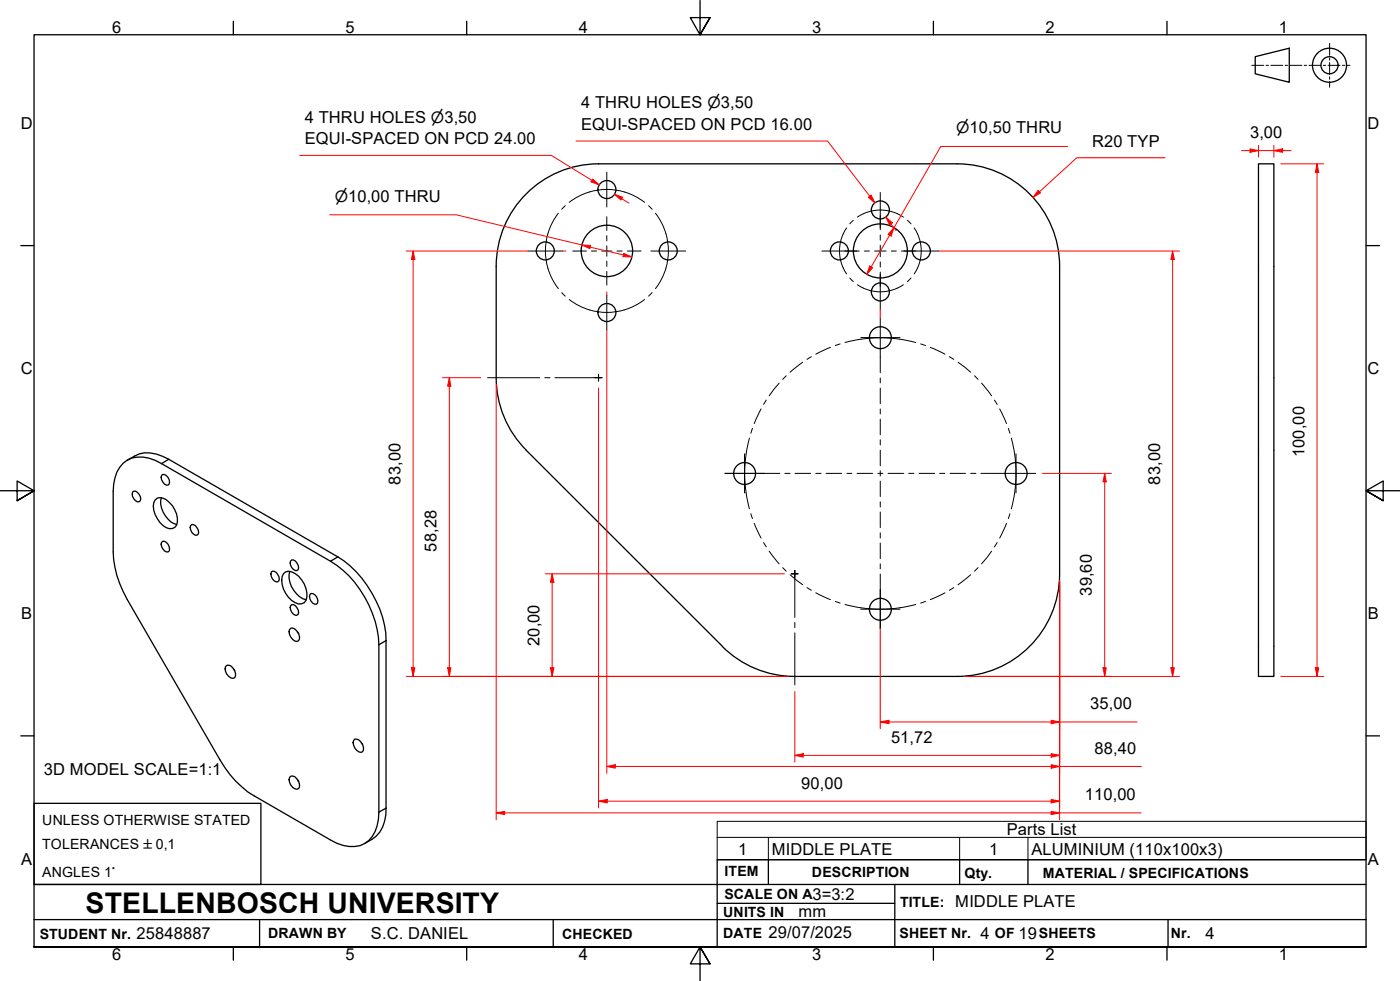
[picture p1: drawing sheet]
<svg xmlns="http://www.w3.org/2000/svg" width="410mm" height="287mm" viewBox="0 0 410 287" stroke-linecap="round" stroke-linejoin="round" font-family="sans-serif">
<!-- layer: Visible Edges(ISO) -->
<g fill="none" stroke="#000" stroke-width=".38">
<path d="M175.3 48h105a30 30 0 0 1 30 30v90a30 30 0 0 1-30 30h-47.6a30 30 0 0 1-21.2-8.8M175.3 48a30 30 0 0 0-30 30v32.6a30 30 0 0 0 8.8 21.2M368.5 48h4.5v150h-4.5zM36.1 135.6a8.5 8.5 0 0 1 9.4-.8l51.3 29.5a31.1 31.1 0 0 1 14.1 24.4v49.1a10.1 10.1 0 0 1-4.1 9.1 10 10 0 0 1-10-1l-22.4-13a28 28 0 0 1-10-10.5l-27.1-46.9a29 29 0 0 1-4.2-13.9v-17.8a11.8 11.8 0 0 1 3-8.2zM37.3 134.7a9.2 9.2 0 0 1 8.5-1.8l3.6 1.5 49.5 28.6a31.5 31.5 0 0 1 14.1 24.5v49.1a10 10 0 0 1-6.2 10.3M47.3 139.1l.4-.2a2.01 2.01 0 0 1 1.5 3.1 2.28 2.28 0 0 1-1.9-2.9zM154.1 131.8l57.4 57.4M38.8 144l.4-.2a2.26 2.26 0 0 1 1.9 2.8l-.4 .3a2.28 2.28 0 0 1-1.9-2.9zM45.4 146.4a2.34 2.34 0 0 1 3.2-.1 7.2 7.2 0 0 1 3.1 7.4 2.17 2.17 0 0 1-3.1 .7 7.7 7.7 0 0 1-3.6-7.3zM47.2 145.7a7 7 0 0 0 4.6 7.9M47.3 158.8l.4-.4a2.2 2.2 0 0 1 1.8 2.9l-.3 .3a2.26 2.26 0 0 1-1.9-2.8zM55.8 153.9l.3-.3a2.26 2.26 0 0 1 1.9 2.8l-.3 .3a2.18 2.18 0 0 1-1.9-2.8z"/>
<path d="M79.4 167.5l.4-.3a2.26 2.26 0 0 1 1.9 2.8l-.4 .3a2.2 2.2 0 0 1-1.9-2.8zM83 168a2.34 2.34 0 0 1 3.4-.1 7.3 7.3 0 0 1 3.2 7.8 2.18 2.18 0 0 1-3.2 .7 7.6 7.6 0 0 1-3.8-7.6zM84.8 167.3a7.2 7.2 0 0 0 4.9 8.3M85.1 164.2l.3-.3a2.28 2.28 0 0 1 1.9 2.9l-.4 .2a2.18 2.18 0 0 1-1.8-2.8zM85.1 177.3l.3-.3a2.26 2.26 0 0 1 1.9 2.8l-.4 .3a2.18 2.18 0 0 1-1.8-2.8zM90.7 174l.4-.2a2 2 0 0 1 1.5 3.1 2.19 2.19 0 0 1-1.9-2.9zM66 195.1l.4-.3a2.56 2.56 0 0 1 2.3 3.6 1.76 1.76 0 0 1-2.3-1l-.4-.9zM68.3 195.7l.4 .7M84.8 184.3l.4-.4a2.42 2.42 0 0 1 2.5 2.4l-.3 1.2a1.63 1.63 0 0 1-2.2-1l-.4-.7zM87.1 184.9l.3 .6M103.9 216.4a2.65 2.65 0 0 1 2.3 3.6 1.73 1.73 0 0 1-2.3-1 1.86 1.86 0 0 1 0-2.6zM105.8 217.4l.4 .5"/>
<path d="M84.8 227.6l.4-.4a2.56 2.56 0 0 1 2.2 3.6 2.35 2.35 0 0 1-2.8-2.6zM87.1 228.2l.3 .6"/>
<circle cx="177.7" cy="55.5" r="2.64"/>
<circle cx="159.7" cy="73.5" r="2.64"/>
<circle cx="177.7" cy="73.5" r="7.5"/>
<circle cx="195.7" cy="73.5" r="2.64"/>
<circle cx="245.8" cy="73.5" r="2.64"/>
<circle cx="257.8" cy="61.5" r="2.64"/>
<circle cx="257.8" cy="73.5" r="7.9"/>
<circle cx="269.8" cy="73.5" r="2.64"/>
<circle cx="177.7" cy="91.5" r="2.64"/>
<circle cx="257.8" cy="85.5" r="2.64"/>
<circle cx="257.8" cy="98.9" r="3.2"/>
<circle cx="218" cy="138.6" r="3.2"/>
<circle cx="297.5" cy="138.6" r="3.2"/>
<circle cx="257.8" cy="178.4" r="3.2"/>
</g>
<!-- layer: Visible Tangent Edges(ISO) -->
<path d="M49.4 134.4l-2.1 1.3M98.9 163l-2.1 1.3M113 187.5l-2.1 1.2M113 236.6l-2.1 1.2" fill="none" stroke="#000" stroke-width=".38"/>
<!-- layer: Symbols(ISO) -->
<path d="M210 245.1v-4.7h190v4.7M210 245.1v6.6h190v-6.6M210 245.1h190M225 245.1v6.6M281 245.1v6.6M301 245.1v6.6" fill="none" stroke="#000" stroke-width=".29"/>
<!-- layer: Border_0 -->
<g fill="none" stroke="#000" stroke-width=".38">
<path d="M68.3 6.2v4M136.7 6.2v4M205 .1v10.1l-2.9-5h5.8l-2.9 5 2.9-5M273.3 6.2v4M341.7 6.2v4M6.1 71.9h3.9M400 71.9h3.9M0 143.7h10l-5-2.9v5.8l5-2.9-5 2.9M410 143.7h-10l5-2.9v5.8l-5-2.9 5 2.9M6.1 215.4h3.9M400 215.4h3.9M10 277.2v-267h390v267h-390h390"/>
<path d="M68.3 277.2v3.9M136.7 277.2v3.9M273.3 277.2v3.9M341.7 277.2v3.9M207.9 282.1l-2.9-4.9 2.9 4.9h-5.8l2.9-4.9v10"/>
</g>
<!-- layer: Sketch Geometry(ISO) -->
<g fill="none" stroke="#000" stroke-width=".38">
<path d="M367.5 16.6l10-2.5v10l-10-2.5zM10 235.2h66.4v23.7h-66.4zM10 258.9h390M225 251.7v7.2M262 258.9v18.3M281 251.7v7.2M301 251.7v7.2M400 251.7h-190v25.5M10 277.2h390M10 269.2h390M76 269.2v8M162 269.2v8"/>
<path d="M210 264.4h52M342 269.2v8"/>
<circle cx="389.3" cy="19.1" r="5"/>
<circle cx="389.3" cy="19.1" r="2.51"/>
</g>
<g fill="none" stroke="#000" stroke-width=".29">
<path d="M366.5 19.1h3.5M370.7 19.1h.7M372.1 19.1h3.5M376.3 19.1h.7M377.7 19.1h3.5M381.9 19.1h.7M383.3 19.1h3.5M387.5 19.1h.7M388.9 19.1h3.5M389.3 12.7v3.5M389.3 16.9v.7M389.3 18.3v3.5"/>
<path d="M393.1 19.1h.7M394.5 19.1h.8M389.3 22.5v.7M389.3 23.9v1.6"/>
</g>
<!-- layer: Center Mark(ISO) -->
<g fill="none" stroke="#000" stroke-width=".29">
<path d="M177.7 50.4v10.2M257.7 56.3v10.3M154.6 73.5h10.2M167.7 73.5h4M173.2 73.5h1.5M176.1 73.5h3.1M177.7 63.5v4M177.7 69v1.5M177.7 72v3M177.7 76.5v1.5M177.7 79.5v4M180.7 73.5h1.5"/>
<path d="M183.7 73.5h4M190.6 73.5h10.2M240.7 73.5h10.2M247.4 73.5h4.2M253.1 73.5h1.5M256.1 73.5h3.4M257.7 63.1v4.2M257.7 68.8v1.5M257.7 71.8v3.3M257.7 76.7v1.5M257.7 79.6v4.2M261 73.5h1.4"/>
<path d="M264 73.5h4.2M264.7 73.5h10.2M177.7 86.4v10.2M252 98.8h11.5M257.7 80.3v10.3M142.7 110.6h15.4M159.5 110.6h1.5M162.5 110.6h12.8h-1.1M175.3 109.6v1v-1M175.3 111.5v-.9v.9M176.3 110.6h-1h1M218 132.9v11.4"/>
<path d="M297.5 132.9v11.4M231.7 168h1h-1M232.7 167v1v-1M232.7 169v-1v12.7M233.7 168h-1h1M252 178.3h11.5M232.7 182.2v1.5M232.7 185.2v15.3"/>
</g>
<!-- layer: Centerline(ISO) -->
<g fill="none" stroke="#000" stroke-width=".29">
<path d="M166.7 59.2a18 18 0 0 1 22 0M160.4 78.5a18 18 0 0 0 3.1 6M163.5 62.4a18 18 0 0 0-3.1 16.1M165.5 60.2l-1 1.1M189.9 60.2l1.1 1.1M191.9 62.4a18 18 0 0 1 0 22.1M247.9 66.7a12 12 0 0 0 0 13.5M249.9 64.5l-1.1 1M264.5 63.6a12 12 0 0 0-13.5 0M265.7 64.5l1.1 1M267.7 66.7a12 12 0 0 1 0 13.5M164.5 85.6l1 1.1"/>
<path d="M166.7 87.7a18 18 0 0 0 22 0M191 85.6l-1.1 1.1M248.8 81.4l1.1 1M251 83.3a12 12 0 0 0 13.5 0M266.8 81.4l-1.1 1"/>
</g>
<!-- layer: Dimensions(ISO) -->
<path d="M366 44.1h2.5" fill="none" stroke="#f00" stroke-width=".29"/>
<path d="M366 43.6l2.5 .5-2.5 .5z" fill="#f00"/>
<path d="M366 43.6l2.5 .5-2.5 .5zM373 44.1h2.5" fill="none" stroke="#f00" stroke-width=".29"/>
<path d="M373 44.1l2.5-.5v1z" fill="#f00"/>
<path d="M363.5 44.1h2.5M368.5 44.1h4.5M368.5 42.6v3.4M373 44.1l2.5-.5v1zM373 42.6v3.4M375.5 44.1h2.5M385.6 48v2.5" fill="none" stroke="#f00" stroke-width=".29"/>
<path d="M385.6 48l.5 2.5h-1z" fill="#f00"/>
<path d="M385.6 48l.5 2.5h-1zM385.6 195.5v2.5" fill="none" stroke="#f00" stroke-width=".29"/>
<path d="M385.1 195.5h1l-.5 2.5z" fill="#f00"/>
<path d="M375 48h12.6M385.6 50.5v145M323.5 138.6v2.4M375 198h12.6M385.1 195.5h1l-.5 2.5z" fill="none" stroke="#f00" stroke-width=".29"/>
<!-- layer: Center Mark(ISO) -->
<path d="M212.3 138.6h11.5M257.7 172.6v11.4" fill="none" stroke="#000" stroke-width=".29"/>
<!-- layer: Centerline(ISO) -->
<g fill="none" stroke="#000" stroke-width=".29">
<path d="M257.7 93.1v16M222.8 119.7l-2 4.3M224.4 117.1l-.8 1.3M228.1 112.1l-2.9 3.8M230.2 110l-1 1.1M235 106l-3.7 3M237.6 104.4l-1.3 .8M243.2 101.7l-4.3 2M246 100.7l-1.4 .4M247.4 100.3a39.7 39.7 0 0 1 20.7 0M257.7 110.6v1.5M257.7 113.6v4.6"/>
<path d="M257.7 119.7v1.5M269.6 100.7l1.4 .4M272.4 101.7l4.3 2M278 104.4l1.3 .8M280.5 106l3.7 3M285.3 110l1.1 1.1M287.4 112.2l2.9 3.7M291.2 117.1l.8 1.3M292.7 119.7l2 4.3M212.3 138.6h16M219.4 128.3a39.7 39.7 0 0 0 0 20.6M220.3 125.4l-.5 1.4"/>
<path d="M229.8 138.6h1.5M232.8 138.6h4.6M238.9 138.6h1.5M241.9 138.6h4.5M248 138.6h1.4M251 138.6h4.5M257 138.6h1.5M257.7 122.7v4.6M257.7 128.7v1.6M257.7 131.8v4.5M257.7 137.8v1.5M260 138.6h4.6"/>
<path d="M266.1 138.6h1.5M269.1 138.6h4.6M275.1 138.6h1.6M278.2 138.6h4.5M284.2 138.6h1.6M287.2 138.6h16.1M295.2 125.4l.5 1.4M296.1 128.3a39.7 39.7 0 0 1 0 20.7M219.8 150.4l.5 1.4M220.8 153.2l2 4.3M223.6 158.8l.8 1.3M257.7 140.9v4.5"/>
<path d="M257.7 146.9v1.5M257.7 149.9v4.5M257.7 156v1.5M257.7 159v4.5M292 158.8l-.8 1.3M294.7 153.2l-2 4.3M295.7 150.4l-.5 1.4M225.2 161.3l2.9 3.8M229.2 166.2l1 1M231.3 168.2l3.7 3M236.3 172l1.3 .8M238.9 173.5l4.3 2"/>
<path d="M244.6 176.1l1.4 .4M247.4 177a39.7 39.7 0 0 0 20.7 0M257.7 165.1v1.4M257.7 168v16M271 176.1l-1.4 .4M276.7 173.5l-4.3 2M279.3 172l-1.3 .8M284.2 168.2l-3.7 3M286.4 166.2l-1.1 1M290.3 161.3l-2.9 3.8"/>
</g>
<!-- layer: Dimensions(ISO) -->
<path d="M323.5 138.6l.4 2.4h-.9z" fill="#f00"/>
<path d="M323.5 138.6l.4 2.4h-.9zM323.5 195.5v2.5" fill="none" stroke="#f00" stroke-width=".29"/>
<path d="M323 195.5h.9l-.4 2.5z" fill="#f00"/>
<path d="M343.3 73.5v2.5M305.2 138.6h20.2M323.5 141v54.5M282.3 198h43.1M323 195.5h.9l-.4 2.5z" fill="none" stroke="#f00" stroke-width=".29"/>
<path d="M343.3 73.5l.6 2.5h-1.1z" fill="#f00"/>
<path d="M343.3 73.5l.6 2.5h-1.1zM343.3 195.5v2.5" fill="none" stroke="#f00" stroke-width=".29"/>
<path d="M342.8 195.5h1.1l-.6 2.5z" fill="#f00"/>
<path d="M121 73.5v2.5M274.9 73.5h70.5M343.3 76v119.5M282.3 198h63.1M342.8 195.5h1.1l-.6 2.5z" fill="none" stroke="#f00" stroke-width=".29"/>
<path d="M121 73.5l.5 2.5h-1z" fill="#f00"/>
<path d="M121 73.5l.5 2.5h-1zM121 195.5v2.5" fill="none" stroke="#f00" stroke-width=".29"/>
<path d="M120.5 195.5h1l-.5 2.5z" fill="#f00"/>
<path d="M118.9 73.5h35.7M121 76v119.5M164.8 73.5h.9M161.7 168v2.4M118.9 198h111.8M120.5 195.5h1l-.5 2.5z" fill="none" stroke="#f00" stroke-width=".29"/>
<path d="M161.7 168l.5 2.4h-1z" fill="#f00"/>
<path d="M161.7 168l.5 2.4h-1zM161.7 195.5v2.5" fill="none" stroke="#f00" stroke-width=".29"/>
<path d="M161.2 195.5h1l-.5 2.5z" fill="#f00"/>
<path d="M131.6 110.6v2.4M159.6 168h70.1M161.7 170.4v25.1M159.6 198h71.1M161.2 195.5h1l-.5 2.5z" fill="none" stroke="#f00" stroke-width=".29"/>
<path d="M131.6 110.6l.4 2.4h-.9z" fill="#f00"/>
<path d="M131.6 110.6l.4 2.4h-.9zM131.6 195.5v2.5" fill="none" stroke="#f00" stroke-width=".29"/>
<path d="M131.1 195.5h.9l-.4 2.5z" fill="#f00"/>
<path d="M304.4 56.1l-1.9 1.7M129.5 110.6h11.3M131.6 113v82.5M129.5 198h101.2M131.1 195.5h.9l-.4 2.5z" fill="none" stroke="#f00" stroke-width=".29"/>
<path d="M304 55.8l.7 .7-2.2 1.3z" fill="#f00"/>
<path d="M173.3 52.8l2.2 1.3M304 55.8l.7 .7-2.2 1.3zM341.1 46.2h-25.8l-10.9 9.9" fill="none" stroke="#f00" stroke-width=".29"/>
<path d="M173.5 52.4l2 1.7-2.5-.9z" fill="#f00"/>
<path d="M173.5 52.4l2 1.7-2.5-.9zM179.9 56.8l2.2 1.4" fill="none" stroke="#f00" stroke-width=".29"/>
<path d="M179.9 56.8l2.4 .9-.5 .9z" fill="#f00"/>
<path d="M87.8 45.5h73.6l14.1 8.6M179.9 56.8l2.4 .9-.5 .9zM182.1 58.2l2 1.3M254.6 57.4l1.6 2" fill="none" stroke="#f00" stroke-width=".29"/>
<path d="M254.3 57.7l.8-.6 1.1 2.3z" fill="#f00"/>
<path d="M254.3 57.7l.8-.6 1.1 2.3zM259.4 63.6l1.5 1.9" fill="none" stroke="#f00" stroke-width=".29"/>
<path d="M259.4 63.6l1.9 1.6-.8 .7z" fill="#f00"/>
<path d="M168.7 41.3h73.6l13.9 18.1M170.4 71.7l2.4 .6M259.4 63.6l1.9 1.6-.8 .7zM260.9 65.5l1.5 2" fill="none" stroke="#f00" stroke-width=".29"/>
<path d="M170.4 71.7l2.5 .1-.2 1z" fill="#f00"/>
<path d="M170.4 71.7l2.5 .1-.2 1zM182.6 74.6l2.4 .6" fill="none" stroke="#f00" stroke-width=".29"/>
<path d="M182.6 74.2l2.4 1-2.6-.1z" fill="#f00"/>
<path d="M96.5 62.9h37.1l36.8 8.8M172.8 72.3l9.8 2.3M182.6 74.2l2.4 1-2.6-.1zM261.7 66.7l-1.2 2.1" fill="none" stroke="#f00" stroke-width=".29"/>
<path d="M261.7 66.7l-.8 2.4-.9-.5z" fill="#f00"/>
<path d="M255.1 78.1l-1.3 2.2M261.7 66.7l-.8 2.4-.9-.5z" fill="none" stroke="#f00" stroke-width=".29"/>
<path d="M254.6 77.9l.9 .5-1.7 1.9z" fill="#f00"/>
<path d="M312.6 42.9h-37.1l-13.8 23.8M254.6 77.9l.9 .5-1.7 1.9zM260.5 68.8l-5.4 9.3M145.3 237.9h2.5" fill="none" stroke="#f00" stroke-width=".29"/>
<path d="M145.3 237.9l2.5-.4v1z" fill="#f00"/>
<path d="M145.3 237.9l2.5-.4v1zM307.8 237.9h2.5" fill="none" stroke="#f00" stroke-width=".29"/>
<path d="M307.8 237.5l2.5 .4-2.5 .6z" fill="#f00"/>
<path d="M145.3 112.5v127.5M310.3 170v70M307.8 211.3h2.5M147.8 237.9h160M307.8 237.5l2.5 .4-2.5 .6zM310.3 237.9h23.8" fill="none" stroke="#f00" stroke-width=".29"/>
<path d="M307.8 210.8l2.5 .5-2.5 .6z" fill="#f00"/>
<path d="M257.7 211.3h2.6M307.8 210.8l2.5 .5-2.5 .6z" fill="none" stroke="#f00" stroke-width=".29"/>
<path d="M257.7 211.3l2.6-.5v1.1z" fill="#f00"/>
<path d="M257.7 90.6v2.5M310.3 170v43.3M257.7 184v29.3M257.7 211.3l2.6-.5v1.1zM260.3 211.3h47.5M310.3 211.3h22.6M307.8 224.4h2.5" fill="none" stroke="#f00" stroke-width=".29"/>
<path d="M307.8 223.9l2.5 .5-2.5 .5z" fill="#f00"/>
<path d="M177.7 224.4h2.4M307.8 223.9l2.5 .5-2.5 .5z" fill="none" stroke="#f00" stroke-width=".29"/>
<path d="M177.7 224.4l2.4-.5v1z" fill="#f00"/>
<path d="M177.7 85.5v.9M177.7 96.6v129.8M310.3 170v56.4M177.7 224.4l2.4-.5v1zM180.1 224.4h127.7M232.7 221.1h2.5M310.3 224.4h23.9" fill="none" stroke="#f00" stroke-width=".29"/>
<path d="M232.7 221.1l2.5-.5v1z" fill="#f00"/>
<path d="M232.7 221.1l2.5-.5v1zM307.8 221.1h2.5" fill="none" stroke="#f00" stroke-width=".29"/>
<path d="M307.8 220.6l2.5 .5-2.5 .5z" fill="#f00"/>
<path d="M310.3 170v53.1M232.7 202.5v20.6M175.3 234.5h2.5M235.2 221.1h72.6M307.8 220.6l2.5 .5-2.5 .5z" fill="none" stroke="#f00" stroke-width=".29"/>
<path d="M175.3 234.5l2.5-.5v1z" fill="#f00"/>
<path d="M175.3 234.5l2.5-.5v1zM307.8 234.5h2.5" fill="none" stroke="#f00" stroke-width=".29"/>
<path d="M307.8 234l2.5 .5-2.5 .5z" fill="#f00"/>
<path d="M175.3 113.6v122.9M310.3 170v66.5M177.8 234.5h130M307.8 234l2.5 .5-2.5 .5z" fill="none" stroke="#f00" stroke-width=".29"/>
<text font-size="8.3" x="25.1" y="267.2">STELLENBOSCH UNIVERSITY</text>
<g font-size="4.8">
<text x="32.8" y="9.7">6</text>
<text x="101.2" y="9.7">5</text>
<text x="169.5" y="9.7">4</text>
<text x="237.8" y="9.7">3</text>
<text x="306.1" y="9.7">2</text>
<text x="374.5" y="9.7">1</text>
<text x="89.2" y="35.9">4 THRU HOLES ⌀3,50</text>
<text x="170.2" y="31.7">4 THRU HOLES ⌀3,50</text>
<text x="6.1" y="37.8">D</text>
<text x="170.2" y="38.1">EQUI-SPACED ON PCD 16.00</text>
<text x="366" y="40.4">3,00</text>
<text x="400.4" y="37.8">D</text>
<text x="89.2" y="42.2">EQUI-SPACED ON PCD 24.00</text>
<text x="319.8" y="43.1">R20 TYP</text>
<text x="6.1" y="109.6">C</text>
<text x="400.4" y="109.6">C</text>
<text x="382" y="133.8" transform="rotate(-90 382 133.8)">100,00</text>
<text x="117.3" y="141.9" transform="rotate(-90 117.3 141.9)">83,00</text>
<text x="339.7" y="141.9" transform="rotate(-90 339.7 141.9)">83,00</text>
<text x="127.8" y="161.5" transform="rotate(-90 127.8 161.5)">58,28</text>
<text x="319.7" y="174.4" transform="rotate(-90 319.7 174.4)">39,60</text>
<text x="6.2" y="181.3">B</text>
<text x="400.5" y="181.3">B</text>
<text x="158" y="189.1" transform="rotate(-90 158 189.1)">20,00</text>
<text x="319.2" y="207.7">35,00</text>
<text x="260.9" y="217.4">51,72</text>
<text x="320.5" y="220.7">88,40</text>
<text x="12.8" y="226.9">3D MODEL SCALE=1:1</text>
<text x="234.6" y="230.8">90,00</text>
<text x="317.7" y="234.3">110,00</text>
<text x="294.8" y="244.5">Parts List</text>
<text x="216.2" y="250.1">1</text>
<text x="226" y="250.1">MIDDLE PLATE</text>
<text x="289.6" y="250.1">1</text>
<text x="302" y="250.2">ALUMINIUM (110x100x3)</text>
<text x="6.2" y="253.1">A</text>
<text x="400.5" y="253.1">A</text>
<text x="237.9" y="263.3">3=3:2</text>
<text x="233.8" y="268.4">mm</text>
<text x="279.7" y="265.5">MIDDLE PLATE</text>
<text x="40" y="274.9">25848887</text>
<text x="108.6" y="274.8">S.C. DANIEL</text>
<text x="225" y="274.7">29/07/2025</text>
<text x="287.1" y="274.8">4</text>
<text x="298.3" y="274.9">19</text>
<text x="352.9" y="274.8">4</text>
<text x="32.8" y="281.1">6</text>
<text x="101.2" y="281.1">5</text>
<text x="169.5" y="281.1">4</text>
<text x="237.8" y="281.1">3</text>
<text x="306.1" y="281.1">2</text>
<text x="374.5" y="281.1">1</text>
</g>
<g font-size="4.6">
<text x="280" y="39">⌀10,50 THRU</text>
<text x="98" y="59">⌀10,00 THRU</text>
</g>
<g font-size="4.1">
<text x="12.4" y="241.6">UNLESS OTHERWISE STATED</text>
<text x="12.4" y="248.5">TOLERANCES ±0,1</text>
<text x="12.4" y="256.6">ANGLES 1°</text>
<text x="212.2" y="256.5">ITEM</text>
<text x="237.7" y="256.7">DESCRIPTION</text>
<text x="282.4" y="256.9">Qty.</text>
<text x="305.4" y="256.9">MATERIAL / SPECIFICATIONS</text>
<text x="212.1" y="263">SCALE ON A</text>
<text x="211.8" y="268.4">UNITS IN</text>
<text x="263.5" y="265.6">TITLE:</text>
<text x="11.6" y="274.8">STUDENT Nr.</text>
<text x="78.5" y="274.6">DRAWN BY</text>
<text x="164.6" y="274.8">CHECKED</text>
<text x="211.8" y="274.6">DATE</text>
<text x="263.4" y="274.6">SHEET Nr.</text>
<text x="291.3" y="274.6">OF</text>
<text x="304.2" y="274.6">SHEETS</text>
<text x="342.8" y="274.5">Nr.</text>
</g>
</svg>
